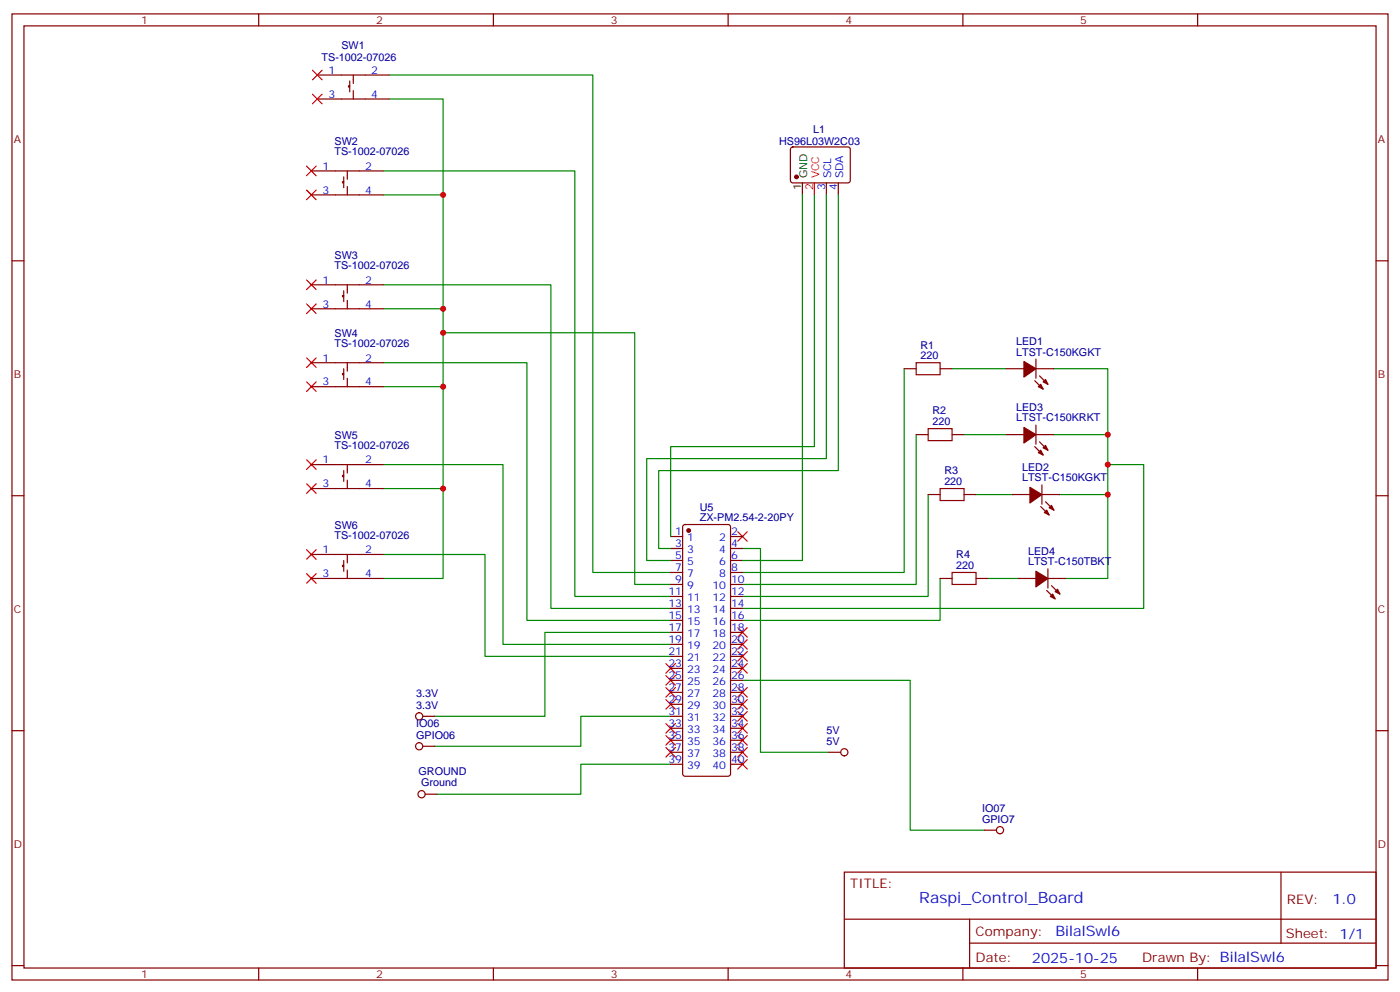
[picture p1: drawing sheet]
<svg xmlns="http://www.w3.org/2000/svg" width="412mm" height="292mm" viewBox="0 0 412 292" stroke-linecap="round" stroke-linejoin="round" font-family="sans-serif">
<g fill="none" stroke="#870000" stroke-width=".35">
<path d="M3.5 4.1h405.4v284.3h-405.4zM7.1 7.6h398.2v277.3h-398.2zM76.2 4.1v3.5M145.3 4.1v3.5M214.5 4.1v3.5M283.6 4.1v3.5M352.8 4.1v3.5M93.5 22.1h21.2M93.5 29.1h21.2M103 25.3h-.3v.3h.3M103 23.8v3.2M104.1 22.1v2.5"/>
<path d="M104.1 26.7v2.4M91.7 50.3h21.2M91.7 57.4h21.2M101.2 53.5h-.3v.3h.3M101.2 52.1v3.1M102.3 50.3v2.5M102.3 54.9v2.5M233.1 43.5l.4-.2h16.5l.5 .7-.1 9.4-.6 .4h-16.5l-.5-.7v-9.1zM243.4 53.8v3.6M246.9 53.8v3.6M3.5 76.8h3.6M405.3 76.8h3.6"/>
<path d="M91.7 83.8h21.2M91.7 90.9h21.2M101.2 87h-.3v.3h.3M101.2 85.6v3.2M102.3 83.8v2.5M102.3 88.4v2.5M91.7 106.8h21.2M91.7 113.8h21.2M101.2 109.9h-.3v.4h.3M101.2 108.5v3.2M102.3 106.8v2.4M102.3 111.3v2.5"/>
<path d="M266.3 108.5h3.6M276.9 108.5h3.6M296.3 108.5h5.3M304.8 112l2.5 2.5M305.2 108.5h5.2M305.2 105.7v5.6M306.2 110.6l2.5 2.5M91.7 136.7h21.2M101.2 139.9h-.3v.4h.3M101.2 138.5v3.2M102.3 136.7v2.5M269.9 127.9h3.5"/>
<path d="M280.5 127.9h3.5M296.3 127.9h5.3M304.8 131.4l2.5 2.5M305.2 127.9h5.2M305.2 125.1v5.6M306.2 130l2.5 2.5M3.5 145.9h3.6M91.7 143.8h21.2M102.3 141.3v2.5M197.6 157.9h3.5M201.3 154.6l.5-.2h12.7l.5 .2 .2 .5v72.7l-.2 .5-.5 .2h-12.7l-.5-.3-.2-.4v-72.7zM215.2 157.9h3.5"/>
<path d="M273.4 145.6h3.5M284 145.6h3.5M298.1 145.6h5.3M306.6 149.1l2.4 2.5M306.9 145.6h5.3M306.9 142.7v5.7M308 147.7l2.4 2.4M405.3 145.9h3.6M91.7 170.3h21.2M91.7 163.2h21.2M101.2 166.4h-.3v.3h.3M101.2 165v3.1"/>
<path d="M102.3 163.2v2.5M102.3 167.8v2.5M197.6 161.4h3.5M197.6 165h3.5M197.6 168.5h3.5M197.6 172h3.5M197.6 175.5h3.5M197.6 179.1h3.5M215.2 161.4h3.5M215.2 165h3.5M215.2 168.5h3.5M215.2 172h3.5"/>
<path d="M215.2 175.5h3.5M215.2 179.1h3.5M276.9 170.3h3.6M287.5 170.3h3.5M299.9 170.3h5.3M308.3 173.8l2.5 2.4M308.7 170.3h5.3M308.7 167.4v5.7M309.7 172.4l2.5 2.4M197.6 182.6h3.5M197.6 186.1h3.5M197.6 196.7h3.5"/>
<path d="M197.6 189.7h3.5M197.6 193.2h3.5M215.2 182.6h3.5M215.2 186.1h3.5M215.2 196.7h3.5M215.2 189.7h3.5M215.2 193.2h3.5M3.5 215.1h3.6M124.5 210.8h3.6M124.5 219.6h3.6M197.6 210.8h3.5M197.6 217.9h3.5"/>
<path d="M197.6 214.3h3.5M197.6 207.3h3.5M197.6 203.8h3.5M197.6 200.2h3.5M215.2 210.8h3.5M215.2 217.9h3.5M215.2 214.3h3.5M215.2 207.3h3.5M215.2 203.8h3.5M215.2 200.2h3.5M405.3 215.1h3.6M125.2 233.8h3.6"/>
<path d="M197.6 221.4h3.5M197.6 224.9h3.5M215.2 221.4h3.5M215.2 224.9h3.5M244.1 221.4h3.5M248.7 256.7h156.6v28.2h-156.6zM290 244.3h3.5M377.3 256.7v20.9M248.7 270.5h156.5M285.6 277.6h119.6M285.6 270.5v14.1M3.5 284.2h3.6"/>
<path d="M76.2 284.9v3.5M145.3 284.9v3.5M214.5 284.9v3.5M283.6 284.9v3.5M352.8 284.9v3.5M405.3 284.2h3.6"/>
</g>
<g fill="none" stroke="#008700" stroke-width=".35">
<path d="M114.7 29.1h15.8v141.2h-17.6M114.7 22.1h59.9v146.4h23M112.9 50.3h56.4v125.2h28.3M112.9 57.4h17.6M236.4 57.4v107.6h-17.7M239.9 57.4v74h-42.3v26.5M243.4 57.4v77.6h-52.9v30h7.1M246.9 57.4v81.1h-52.9v22.9h3.6M112.9 83.8h49.4v95.3h35.3M112.9 90.9h17.6M130.5 97.9h56.5v74.1h10.6M112.9 106.8h42.3v75.8h42.4"/>
<path d="M112.9 113.8h17.6M266.3 108.5v60h-47.6M280.5 108.5h15.8M310.4 108.5h15.9v61.8h-12.3M112.9 136.7h35.3v53h49.4M269.9 127.9v44.1h-51.2M284 127.9h12.3M310.4 127.9h15.9M326.3 136.7h10.6v42.4h-118.2M112.9 143.8h17.6M273.4 145.6v29.9h-54.7M287.5 145.6h10.6"/>
<path d="M312.2 145.6h14.1M112.9 163.2h30v30h54.7M218.7 161.4h5.3v60h20.1M276.9 170.3v12.3h-58.2M291 170.3h8.9M197.6 186.1h-37.1v24.7h-32.4M197.6 210.8h-26.5v8.8h-43M218.7 200.2h49.4v44.1h21.9M197.6 224.9h-26.5v8.9h-42.3"/>
</g>
<g fill="none" stroke="#f00" stroke-width=".35">
<path d="M92.1 20.7l2.8 2.8M92.1 27.7l2.8 2.9M94.9 20.7l-2.8 2.8M94.9 27.7l-2.8 2.9M90.3 48.9l2.8 2.8M90.3 56l2.8 2.8M93.1 48.9l-2.8 2.8M93.1 56l-2.8 2.8M239.9 53.8v3.6M90.3 82.4l2.8 2.8M90.3 89.5l2.8 2.8M93.1 82.4l-2.8 2.8"/>
<path d="M93.1 89.5l-2.8 2.8M90.3 105.3l2.8 2.9M90.3 112.4l2.8 2.8M93.1 105.3l-2.8 2.9M93.1 112.4l-2.8 2.8M90.3 135.3l2.8 2.8M93.1 135.3l-2.8 2.8M90.3 142.4l2.8 2.8M93.1 142.4l-2.8 2.8M217.3 156.5l2.8 2.8M220.1 156.5l-2.8 2.8M90.3 161.8l2.8 2.8"/>
<path d="M90.3 168.8l2.8 2.9M93.1 161.8l-2.8 2.8M93.1 168.8l-2.8 2.9M196.1 195.3l2.9 2.8M196.1 198.8l2.9 2.8M199 195.3l-2.9 2.8M199 198.8l-2.9 2.8M217.3 191.8l2.8 2.8M217.3 184.7l2.8 2.8M217.3 188.2l2.8 2.9M217.3 195.3l2.8 2.8M220.1 184.7l-2.8 2.8"/>
<path d="M220.1 191.8l-2.8 2.8M220.1 195.3l-2.8 2.8M220.1 188.2l-2.8 2.9M196.1 205.9l2.9 2.8M196.1 220l2.9 2.8M196.1 212.9l2.9 2.9M196.1 216.5l2.9 2.8M196.1 202.4l2.9 2.8M199 205.9l-2.9 2.8M199 220l-2.9 2.8M199 212.9l-2.9 2.9M199 216.5l-2.9 2.8"/>
<path d="M199 202.4l-2.9 2.8M217.3 202.4l2.8 2.8M217.3 209.4l2.8 2.8M217.3 212.9l2.8 2.9M217.3 216.5l2.8 2.8M217.3 220l2.8 2.8M217.3 205.9l2.8 2.8M220.1 202.4l-2.8 2.8M220.1 209.4l-2.8 2.8M220.1 212.9l-2.8 2.9M220.1 216.5l-2.8 2.8M220.1 220l-2.8 2.8"/>
<path d="M220.1 205.9l-2.8 2.8M217.3 223.5l2.8 2.8M220.1 223.5l-2.8 2.8"/>
</g>
<g fill="none" stroke="#a10000" stroke-width=".35">
<path d="M269.9 106.8h7v3.5h-7zM273.4 126.2h7.1v3.5h-7.1zM276.9 143.8h7.1v3.5h-7.1zM280.5 168.5h7v3.5h-7z"/>
<circle cx="123.5" cy="210.8" r="1.06"/>
<circle cx="123.5" cy="219.6" r="1.06"/>
<circle cx="124.2" cy="233.8" r="1.06"/>
<circle cx="248.7" cy="221.4" r="1.06"/>
<circle cx="294.6" cy="244.3" r="1.06"/>
</g>
<g fill="#870000" stroke="#870000" stroke-width=".35">
<path d="M307.3 112.4l.7-.7 .7 1.4z"/>
<path d="M305.9 113.8l.7-.7 .7 1.4z"/>
<path d="M301.6 106.4l3.6 2.1-3.6 2.5z"/>
<path d="M309 149.4l.7-.7 .7 1.4z"/>
<path d="M308.3 150.1l.7 1.5-1.4-.8z"/>
<path d="M303.4 143.4l3.5 2.2-3.5 2.4z"/>
<path d="M307.3 131.8l.7-.7 .7 1.4z"/>
<path d="M305.9 133.2l.7-.7 .7 1.4z"/>
<path d="M301.6 125.8l3.6 2.1-3.6 2.5z"/>
<path d="M305.2 168.1l3.5 2.2-3.5 2.4z"/>
<path d="M309.4 175.5l.7-.7 .7 1.4z"/>
<path d="M310.8 174.1l.7-.7 .7 1.4z"/>
<circle cx="202.8" cy="156.1" r=".53"/>
<circle cx="234.6" cy="52.1" r=".53"/>
</g>
<path d="M236.4 53.8v3.6" fill="none" stroke="#000" stroke-width=".35"/>
<g fill="#c00">
<circle cx="130.5" cy="143.8" r=".88"/>
<circle cx="130.5" cy="113.8" r=".88"/>
<circle cx="130.5" cy="90.9" r=".88"/>
<circle cx="130.5" cy="57.4" r=".88"/>
<circle cx="130.5" cy="97.9" r=".88"/>
<circle cx="326.3" cy="145.6" r=".88"/>
<circle cx="326.3" cy="127.9" r=".88"/>
<circle cx="326.3" cy="136.7" r=".88"/>
</g>
<text font-size="4.6" fill="#00f" x="270.8" y="265.7">Raspi_Control_Board</text>
<g font-size="4.2" fill="#00f">
<text x="392.5" y="265.9">1.0</text>
<text x="310.9" y="275.5">BilalSwl6</text>
<text x="304" y="283.3">2025-10-25</text>
</g>
<g font-size="3.9" fill="#800">
<text x="250.5" y="261.3">TITLE:</text>
<text x="379.1" y="265.9">REV:</text>
<text x="287.4" y="275.5">Company:</text>
<text x="378.7" y="276.1">Sheet: 1/1</text>
<text x="287.4" y="283.1">Date:</text>
<text x="336.4" y="283.2">Drawn By: BilalSwl6</text>
</g>
<g font-size="3.2" fill="#800">
<text x="41.6" y="7.1">1</text>
<text x="110.8" y="7.1">2</text>
<text x="179.9" y="7.1">3</text>
<text x="249.1" y="7.1">4</text>
<text x="318.2" y="7.1">5</text>
<text x="4.1" y="42.2">A</text>
<text x="405.9" y="42.2">A</text>
<text x="4.1" y="111.3">B</text>
<text x="405.9" y="111.3">B</text>
<text x="4.1" y="180.5">C</text>
<text x="405.9" y="180.5">C</text>
<text x="4.1" y="249.6">D</text>
<text x="405.9" y="249.6">D</text>
<text x="41.6" y="287.9">1</text>
<text x="110.8" y="287.9">2</text>
<text x="179.9" y="287.9">3</text>
<text x="249.1" y="287.9">4</text>
<text x="318.2" y="287.9">5</text>
</g>
<g font-size="3.2" fill="#000080">
<text x="94.7" y="17.9">TS-1002-07026</text>
<text x="100.6" y="14.4">SW1</text>
<text x="239.6" y="39.1">L1</text>
<text x="98.5" y="45.6">TS-1002-07026</text>
<text x="98.5" y="42.7">SW2</text>
<text x="229.5" y="42.7">HS96L03W2C03</text>
<text x="98.5" y="76.2">SW3</text>
<text x="98.5" y="79.1">TS-1002-07026</text>
<text x="98.5" y="99.1">SW4</text>
<text x="299.3" y="101.5">LED1</text>
<text x="98.5" y="102">TS-1002-07026</text>
<text x="271.1" y="105.7">220</text>
<text x="271.1" y="102.6">R1</text>
<text x="299.3" y="104.6">LTST-C150KGKT</text>
<text x="274.6" y="125.1">220</text>
<text x="274.6" y="122">R2</text>
<text x="299.3" y="124">LTST-C150KRKT</text>
<text x="299.3" y="120.9">LED3</text>
<text x="98.5" y="129.1">SW5</text>
<text x="98.5" y="132">TS-1002-07026</text>
<text x="278.2" y="142.7">220</text>
<text x="278.2" y="139.6">R3</text>
<text x="301.1" y="141.7">LTST-C150KGKT</text>
<text x="301.1" y="138.5">LED2</text>
<text x="98.5" y="155.6">SW6</text>
<text x="206.1" y="153.2">ZX-PM2.54-2-20PY</text>
<text x="206.1" y="150.3">U5</text>
<text x="98.5" y="158.5">TS-1002-07026</text>
<text x="281.7" y="167.4">220</text>
<text x="281.7" y="164.3">R4</text>
<text x="302.8" y="166.4">LTST-C150TBKT</text>
<text x="302.8" y="163.2">LED4</text>
<text x="122.6" y="208.7">3.3V</text>
<text x="122.6" y="205.2">3.3V</text>
<text x="122.6" y="214">IO06</text>
<text x="122.6" y="217.5">GPIO06</text>
<text x="243.4" y="219.3">5V</text>
<text x="243.4" y="216.1">5V</text>
<text x="123.3" y="228.1">GROUND</text>
<text x="124.1" y="231.4">Ground</text>
<text x="289.3" y="239">IO07</text>
<text x="289.3" y="242.2">GPIO7</text>
</g>
<g font-size="3.2" fill="#00f">
<text x="96.8" y="21.7">1</text>
<text x="109.4" y="21.7">2</text>
<text x="96.8" y="28.8">3</text>
<text x="109.4" y="28.8">4</text>
<text x="95" y="50">1</text>
<text x="107.6" y="50">2</text>
<text x="244.8" y="52.5" transform="rotate(-90 244.8 52.5)">SCL</text>
<text x="248.4" y="52.5" transform="rotate(-90 248.4 52.5)">SDA</text>
<text x="95" y="57">3</text>
<text x="107.6" y="57">4</text>
<text x="243.1" y="56" transform="rotate(-90 243.1 56)">3</text>
<text x="246.6" y="56" transform="rotate(-90 246.6 56)">4</text>
<text x="95" y="83.5">1</text>
<text x="107.6" y="83.5">2</text>
<text x="95" y="90.5">3</text>
<text x="107.6" y="90.5">4</text>
<text x="95" y="106.4">1</text>
<text x="107.6" y="106.4">2</text>
<text x="95" y="113.5">3</text>
<text x="107.6" y="113.5">4</text>
<text x="95" y="136.4">1</text>
<text x="107.6" y="136.4">2</text>
<text x="95" y="143.4">3</text>
<text x="107.6" y="143.4">4</text>
<text x="198.9" y="157.6">1</text>
<text x="198.9" y="161.1">3</text>
<text x="202.4" y="159.3">1</text>
<text x="211.9" y="159.3">2</text>
<text x="215.4" y="161.1">4</text>
<text x="215.4" y="157.6">2</text>
<text x="95" y="162.8">1</text>
<text x="107.6" y="162.8">2</text>
<text x="198.9" y="164.6">5</text>
<text x="202.4" y="162.8">3</text>
<text x="202.4" y="166.4">5</text>
<text x="211.9" y="166.4">6</text>
<text x="211.9" y="162.8">4</text>
<text x="215.4" y="164.6">6</text>
<text x="95" y="169.9">3</text>
<text x="107.6" y="169.9">4</text>
<text x="198.9" y="168.1">7</text>
<text x="198.9" y="171.7">9</text>
<text x="202.4" y="169.9">7</text>
<text x="202.4" y="173.4">9</text>
<text x="209.9" y="173.4">10</text>
<text x="211.9" y="169.9">8</text>
<text x="215.4" y="171.7">10</text>
<text x="215.4" y="168.1">8</text>
<text x="196.9" y="175.2">11</text>
<text x="196.9" y="178.7">13</text>
<text x="202.4" y="177">11</text>
<text x="209.9" y="177">12</text>
<text x="215.4" y="178.7">14</text>
<text x="215.4" y="175.2">12</text>
<text x="196.9" y="182.2">15</text>
<text x="196.9" y="185.8">17</text>
<text x="202.4" y="180.5">13</text>
<text x="202.4" y="184">15</text>
<text x="209.9" y="184">16</text>
<text x="209.9" y="180.5">14</text>
<text x="215.4" y="185.8">18</text>
<text x="215.4" y="182.2">16</text>
<text x="196.9" y="189.3">19</text>
<text x="202.4" y="187.5">17</text>
<text x="202.4" y="191.1">19</text>
<text x="209.9" y="191.1">20</text>
<text x="209.9" y="187.5">18</text>
<text x="215.4" y="189.3">20</text>
<text x="196.9" y="192.8">21</text>
<text x="196.9" y="196.4">23</text>
<text x="202.4" y="194.6">21</text>
<text x="209.9" y="194.6">22</text>
<text x="215.4" y="196.4">24</text>
<text x="215.4" y="192.8">22</text>
<text x="196.9" y="199.9">25</text>
<text x="196.9" y="203.4">27</text>
<text x="202.4" y="198.1">23</text>
<text x="202.4" y="201.6">25</text>
<text x="209.9" y="201.6">26</text>
<text x="209.9" y="198.1">24</text>
<text x="215.4" y="203.4">28</text>
<text x="215.4" y="199.9">26</text>
<text x="196.9" y="206.9">29</text>
<text x="202.4" y="205.2">27</text>
<text x="202.4" y="208.7">29</text>
<text x="209.9" y="208.7">30</text>
<text x="209.9" y="205.2">28</text>
<text x="215.4" y="206.9">30</text>
<text x="196.9" y="210.5">31</text>
<text x="196.9" y="214">33</text>
<text x="202.4" y="212.2">31</text>
<text x="202.4" y="215.8">33</text>
<text x="209.9" y="215.8">34</text>
<text x="209.9" y="212.2">32</text>
<text x="215.4" y="214">34</text>
<text x="215.4" y="210.5">32</text>
<text x="196.9" y="217.5">35</text>
<text x="196.9" y="221.1">37</text>
<text x="202.4" y="219.3">35</text>
<text x="209.9" y="219.3">36</text>
<text x="215.4" y="221.1">38</text>
<text x="215.4" y="217.5">36</text>
<text x="196.9" y="224.6">39</text>
<text x="202.4" y="222.8">37</text>
<text x="202.4" y="226.3">39</text>
<text x="209.9" y="226.3">40</text>
<text x="209.9" y="222.8">38</text>
<text x="215.4" y="224.6">40</text>
</g>
<g font-size="3.2">
<text x="237.8" y="52.5" transform="rotate(-90 237.8 52.5)">GND</text>
<text x="236" y="56" transform="rotate(-90 236 56)">1</text>
</g>
<g font-size="3.2" fill="#f00">
<text x="241.3" y="52.5" transform="rotate(-90 241.3 52.5)">VCC</text>
<text x="239.5" y="56" transform="rotate(-90 239.5 56)">2</text>
</g>
</svg>
